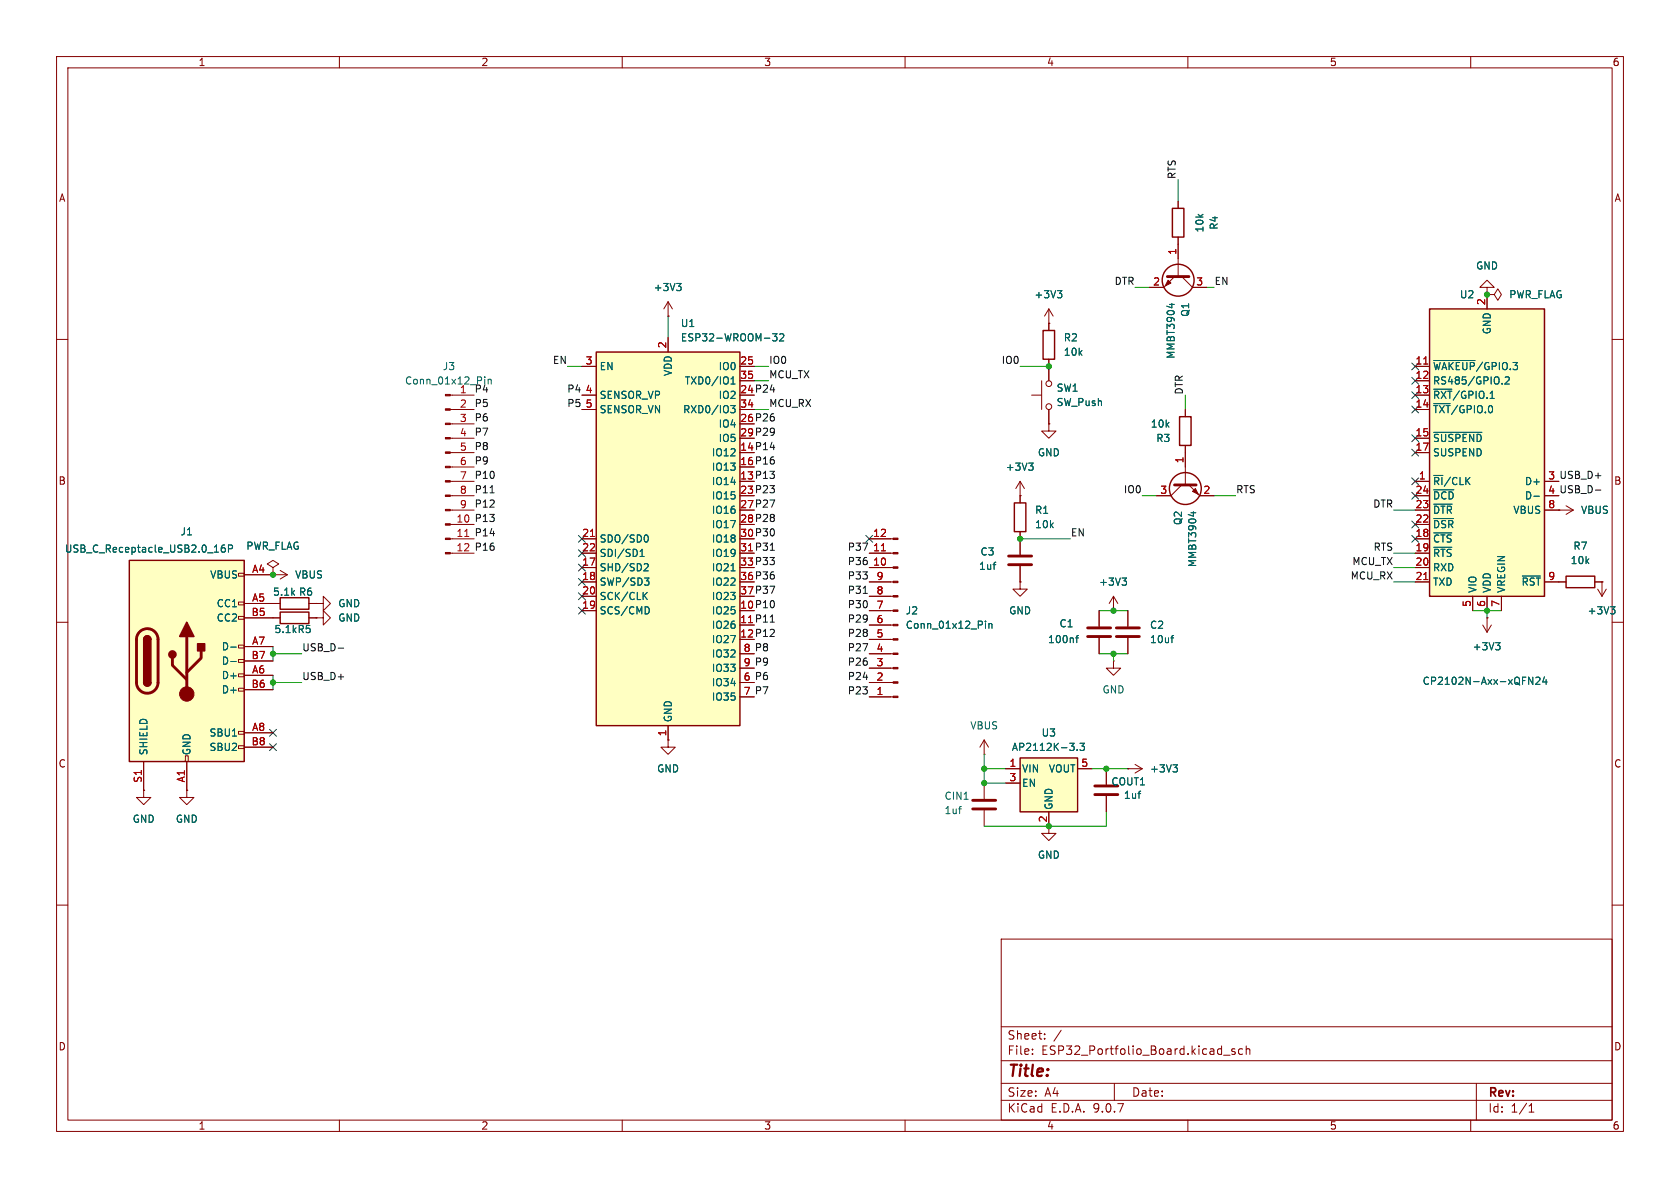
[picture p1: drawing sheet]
<svg xmlns="http://www.w3.org/2000/svg" width="297mm" height="210mm" viewBox="0 0 297 210" stroke-linecap="round" stroke-linejoin="round" font-family="sans-serif">
<g fill="none" stroke="#840000" stroke-width=".18">
<path d="M10 10h277v190h-277zM12 12h273v186h-273zM60 10v2M110 10v2M160 10v2M210 10v2M260 10v2M262.9 50.8h1.3l-1.3-1.3-1.3 1.3h1.3v1.3M262.9 52.1h.1M10 60h2M285 60h2M153.7 97.8h4.2"/>
<path d="M153.7 95.3h4.2M180.3 95.3v2.7M275.6 90.2h.1M275.6 90.2h2.5M276.9 89.4l1.2 .8M278.1 90.2l-1.2 .7M10 110h2M48.3 109.2h1.2M54.6 109.2h1.3M55.9 109.2h1.2v-1.2l1.3 1.2-1.3 1.3v-1.3M55.9 109.2h.1M153.7 118.1h4.2"/>
<path d="M153.7 115.6h4.2M153.7 113h4.2M153.7 110.5h4.2M153.7 108h4.2M153.7 105.4h4.2M153.7 102.9h4.2M153.7 100.3h4.2M180.3 100.1v2.8M196.8 108h.1M196.8 105.4l-.7 1.3M196.8 105.4l.8 1.3M196.8 105.4v2.6"/>
<path d="M199.4 108v2.7M199.4 112.8v2.8M275.6 102.9h1.3M281.9 102.9h1.3M282.4 104.1l.8 1.3M283.2 102.9h.1M283.2 102.9v2.5M284 104.1l-.8 1.3M285 110h2M153.7 123.2h4.2M153.7 120.7h4.2M199.4 135.9h.1"/>
<path d="M199.4 135.9h2.5M200.7 135.1l1.2 .8M201.9 135.9l-1.2 .8M185.4 146.1v1.2h1.3l-1.3 1.3-1.3-1.3h1.3M10 160h2M177 166h108v32h-108zM285 160h2M60 198v2M110 198v2M160 198v2M177 194.5h108M177 191.5h108"/>
<path d="M177 187.5h108M177 181.5h108M182.5 186.3v.1M182.5 185.5v.1M184.7 183.6v.1M184.7 182.8v.1M187.6 182.1l-1.3 2M197 191.5v3M210 198v2M216.3 186.5h1.2M218.3 185.5l-.3-.1-.3 .2 .1 .2 .5 .2v.3h-.6M219.7 185.5l-.5-.1-.2 .3v.4l.1 .2h.6"/>
<path d="M220.3 185.5l.2-.1 .4 .1 .1 .9M220.3 184.9v1.5M260 198v2M261 191.5v6.5M270.3 196.6h.9M270.3 195.5l.4-.4v1.5"/>
</g>
<path d="M49.5 108.2h5.1v2h-5.1zM276.9 101.9h5v2h-5z" fill="none" stroke="#840000" stroke-width=".25"/>
<g fill="none" stroke="#006464" stroke-width=".18">
<path d="M175.6 99.8h.4M175.9 99.4h.1M174.2 109.8v.1M174.2 110.2v.9M174.8 110.2v.9M174.8 110.3l.2-.1 .3 .1 .1 .8M198.4 102.2h.7l-.4 .5M198.9 102.7l.2 .2v.3l-.2 .2M207 112.8h.5M207.5 112.3l-.3 .1M284.7 107.3h.8l-.4 .4M285.3 107.7l.2 .3v.3l-.2 .2"/>
<path d="M207.4 135.2h.7l-.4 .5M207.9 135.7l.2 .2v.3l-.2 .3"/>
</g>
<path d="M178.3 98.3h4.1M178.3 99.8h4.1M197.4 111h4M197.4 112.5h4" fill="none" stroke="#840000" stroke-width=".51"/>
<g fill="#840000" stroke="#840000" stroke-width=".18">
<path d="M157.9 123.1h.8v.2h-.8z"/>
<path d="M157.9 120.5h.8v.3h-.8z"/>
<path d="M157.9 118h.8v.2h-.8z"/>
<path d="M157.9 115.4h.8v.3h-.8z"/>
<path d="M157.9 112.9h.8v.3h-.8z"/>
<path d="M157.9 110.4h.8v.2h-.8z"/>
<path d="M157.9 107.8h.8v.3h-.8z"/>
<path d="M157.9 105.3h.8v.2h-.8z"/>
<path d="M157.9 102.7h.8v.3h-.8z"/>
<path d="M157.9 100.2h.8v.3h-.8z"/>
<path d="M157.9 97.7h.8v.2h-.8z"/>
<path d="M157.9 95.1h.8v.3h-.8z"/>
</g>
<path d="M155.8 97.4h.7" fill="none" stroke="#a90000" stroke-width=".18"/>
<path d="M105.4 62.2h25.4v66.1h-25.4z" fill="#ffffc2"/>
<path d="M105.4 62.2h25.4v66.1h-25.4z" fill="none" stroke="#840000" stroke-width=".25"/>
<g fill="none" stroke="#840000" stroke-width=".18">
<path d="M118.1 59.7v2.5M102.9 64.8h2.5M102.9 69.9h2.5M102.9 72.4h2.5M130.8 64.8h2.5M130.8 72.4h2.5M130.8 67.3h2.5M102.9 95.3h2.5M102.9 97.8h2.5M102.9 100.3h2.5M102.9 102.9h2.5M102.9 105.4h2.5"/>
<path d="M102.9 108h2.5M130.8 115.6h2.5M130.8 118.1h2.5M194.3 108v2.7M194.3 112.8v2.8M196.8 116.8v1.3h1.3l-1.3 1.3-1.2-1.3h1.2M196.8 116.8h.1M118.1 128.3v2.5M130.8 120.7h2.5M130.8 123.2h2.5"/>
</g>
<g fill="none" stroke="#006464" stroke-width=".18">
<path d="M136.6 59h.8l-.5 .5 .4 .1v.5l-.2 .2-.5-.2M137.8 59.1l.5-.1 .3 .4-.8 .9h.8M129.2 71.7h.8l-.5 .5 .4 .1v.5l-.2 .2-.5-.1M129.2 67.9h.8M129.2 67l.4-.4v1.3M113.2 98.4h.7M113.2 97.5l.3-.4v1.3M114.1 99.6l.4 .1 .1 .3-.8 .9h.8M114.2 94.6a.68 .68 0 0 1 .4 .6 .68 .68 0 0 1-.4 .6M113.9 105.3l.5 .7M113.9 102.2h.8l-.4 .5 .4 .1v.4l-.2 .2h-.4M114.4 104.7l-.7 .7"/>
<path d="M114.5 107.3l.3 .5-.3 .7M129.2 100.9h.8M190.2 112.8h.5M190.7 112.3l-.3 .2v1.1"/>
</g>
<path d="M104.4 94.8h.7" fill="none" stroke="#a90000" stroke-width=".18"/>
<path d="M192.3 111h4M192.3 112.5h4" fill="none" stroke="#840000" stroke-width=".51"/>
<path d="M180.3 134h10.2v9.5h-10.2z" fill="#ffffc2"/>
<path d="M180.3 134h10.2v9.5h-10.2z" fill="none" stroke="#840000" stroke-width=".25"/>
<path d="M25.4 139.7v1.3h1.3l-1.3 1.2-1.3-1.2h1.3M25.4 139.7h.1M33 139.7v1.3h1.3l-1.3 1.2-1.3-1.2h1.3M33 139.7h.1M177.8 135.9h2.5M177.8 138.4h2.5M190.5 135.9h2.5M185.4 143.5v2.6" fill="none" stroke="#840000" stroke-width=".18"/>
<path d="M189.1 131.4h.8l-.4 .5M189.8 132v.5M190.4 132.5v.2M190.9 131.4h.8l-.4 .5 .3 .1v.5l-.1 .2-.6-.2" fill="none" stroke="#006464" stroke-width=".18"/>
<path d="M22.9 99.1h20.3v35.5h-20.3z" fill="#ffffc2"/>
<g fill="none" stroke="#840000" stroke-width=".18">
<path d="M208.3 35.6v1.2M207.6 48.9l-1.9 1.9h-2.5M208.3 41.9v7M208.9 48.9l1.9 1.9h2.6M262.9 52.1h1.3l.6-1 .6 1-.6 1-.6-1M262.9 52.1h.1M182.4 69.9h1.7M184.1 67.3v5.1M185.4 64.8v2.5M185.4 72.4v2.5M208.9 85.7l-1.9 1.9h-2.5M209.5 80v5.7"/>
<path d="M210.2 85.7l1.9 1.9h2.5M42.2 101.3h1v.6h-1zM42.2 106.4h1v.5h-1zM42.2 109h1v.5h-1zM42.2 114h1v.6h-1zM42.2 116.6h1v.5h-1zM42.2 119.1h1v.5h-1zM43.2 101.6h7.6M43.2 106.7h5.1M43.2 109.2h5.1M43.2 114.3h5.1M43.2 116.8h5.1"/>
<path d="M43.2 119.4h5.1M48.3 101.6h.1M48.3 100.3l1-.6-1-.6-1.1 .6 1.1 .6v1.3M49.5 100.8l1.3 .8M50.8 101.6l-1.3 .8M180.3 102.9v1.2h1.3l-1.3 1.3-1.2-1.3h1.2M180.3 102.9h.1M262.1 110.5l.8 1.3M262.9 109.2h.1M262.9 109.2v2.6M263.7 110.5l-.8 1.3M25.4 134.6v5.1"/>
<path d="M32.8 133.6h.5v1h-.5zM33 134.6v5.1M42.2 121.7h1v.5h-1zM42.2 129.3h1v.5h-1zM42.2 131.8h1v.5h-1zM43.2 121.9h5.1M43.2 129.5h5.1M43.2 132.1h5.1M174 133.4h.1M174 130.8l-.8 1.3M174 130.8l.8 1.3M174 130.8v2.6"/>
<circle cx="185.4" cy="71.9" r=".51"/>
<circle cx="185.4" cy="67.8" r=".51"/>
</g>
<g fill="none" stroke="#840000" stroke-width=".25">
<path d="M207.3 36.8h2v5.1h-2zM22.9 99.1h20.3v35.5h-20.3zM25.4 113a.64 .64 0 0 1 .6-.6 .64 .64 0 0 1 .7 .6M25.4 120.7a.64 .64 0 0 0 .6 .6 .64 .64 0 0 0 .7-.6"/>
<circle cx="208.3" cy="49.5" r="2.82"/>
<circle cx="209.5" cy="86.4" r="2.82"/>
</g>
<path d="M206.4 48.9h3.8M207.6 85.7h3.9M24.7 111.7a1.9 1.9 0 0 1 2.1-.4 1.9 1.9 0 0 1 1.1 1.7v7.7a1.91 1.91 0 0 1-1.9 1.8 1.91 1.91 0 0 1-1.9-1.8v-7.8l.2-.7zM30.5 116.3v1.3l2.5 2.5M33 112.5v10.2M35.6 115.1v1.2l-2.6 2.6" fill="none" stroke="#840000" stroke-width=".51"/>
<g fill="#840000" stroke="#840000" stroke-width=".25">
<path d="M25.4 113h1.3v7.7h-1.3z"/>
<path d="M25.6 112.6a.64 .64 0 0 1 .7-.2 .64 .64 0 0 1 .4 .6h-1.3z"/>
<path d="M25.4 120.7h1.3a.64 .64 0 0 1-.7 .6 .64 .64 0 0 1-.6-.6z"/>
<path d="M33 110l1.3 2.5h-2.6z"/>
<path d="M34.9 113.8h1.3v1.3h-1.3z"/>
<circle cx="30.5" cy="115.7" r=".63"/>
</g>
<g fill="#840000" stroke="#840000" stroke-width=".18">
<path d="M210.8 86.9l.5-.5 .5 1z"/>
<path d="M206.5 49.5l.5 .5-1 .5z"/>
<circle cx="33" cy="122.7" r="1.27"/>
</g>
<path d="M206.7 53.8h.9M207.2 53.6v.8M39.7 96.3l-.3 .1a.86 .86 0 0 0 0 1.2l.4-.1v-.4l-.2-.3h-.2l-.3 .3M40.4 97l.6-.1 .1-.1v-.3l-.7-.2v1.3M210.6 90.6h.8M211 90.5v.7M40.8 114.4h1M40.8 116.9h1M264.4 113.6h.8l-.4 .5M264.9 114.1l.3 .2v.3l-.3 .3" fill="none" stroke="#006464" stroke-width=".18"/>
<path d="M252.7 54.6h20.3v50.8h-20.3z" fill="#ffffc2"/>
<path d="M184.4 58.4h2v5.1h-2zM252.7 54.6h20.3v50.8h-20.3zM208.5 73.7h2.1v5h-2.1zM179.3 88.9h2.1v5.1h-2.1zM49.5 105.7h5.1v2h-5.1z" fill="none" stroke="#840000" stroke-width=".25"/>
<g fill="none" stroke="#840000" stroke-width=".18">
<path d="M208.3 35.6v1.2M118.1 55.9h.1M118.1 53.3l-.8 1.3M118.1 53.3l.8 1.3M118.1 53.3v2.6M118.1 59.7v2.5M185.4 57.2h.1M185.4 54.6v3.8M185.4 54.6l-.7 1.3M185.4 54.6l.8 1.3M203.2 50.8h2.5M208.3 41.9v3.8"/>
<path d="M210.8 50.8h2.6M262.9 52.1h.1M262.9 52.1v2.5M79.6 77.5h4.2M79.6 72.4h4.2M79.6 69.9h4.2M79.6 74.9h4.2M102.9 72.4h2.5M102.9 69.9h2.5M102.9 64.8h2.5M130.8 72.4h2.5M130.8 67.3h2.5"/>
<path d="M130.8 64.8h2.5M185.4 74.9v1.3h1.3l-1.3 1.3-1.3-1.3h1.3M185.4 74.9h.1M185.4 63.5v3.8M185.4 72.4v2.5M209.5 72.4v1.3M209.5 78.7v3.9M250.2 77.5h2.5M250.2 72.4h2.5M250.2 69.9h2.5M250.2 67.3h2.5M250.2 64.8h2.5"/>
<path d="M79.6 90.2h4.2M79.6 85.1h4.2M79.6 97.8h4.2M79.6 95.3h4.2M79.6 92.7h4.2M79.6 87.6h4.2M79.6 80h4.2M79.6 82.6h4.2M102.9 97.8h2.5M102.9 95.3h2.5M153.7 97.8h3.8M153.7 95.3h3.8"/>
<path d="M180.3 87.6h.1M180.3 85.1v3.8M180.3 94v4M180.3 85.1l-.7 1.3M180.3 85.1l.8 1.3M204.5 87.6h2.5M212.1 87.6h2.5M250.2 90.2h2.5M250.2 85.1h2.5M250.2 97.8h2.5M250.2 95.3h2.5M250.2 92.7h2.5"/>
<path d="M250.2 87.6h2.5M250.2 80h2.5M273 90.2h2.6M273 85.1h2.6M275.6 90.2h.1M43.2 106.7h6.3M43.2 109.2h6.3M43.2 101.6h5.1M43.2 114.3h5.1M43.2 116.8h5.1M43.2 119.4h5.1M48.3 101.6h.1"/>
<path d="M54.6 106.7h1.3M54.6 109.2h1.3M55.9 106.7h1.2v-1.3l1.3 1.3-1.3 1.3v-1.3M55.9 106.7h.1M55.9 109.2h.1M102.9 102.9h2.5M102.9 100.3h2.5M102.9 105.4h2.5M102.9 108h2.5M130.8 115.6h2.5M130.8 118.1h2.5M153.7 102.9h3.8"/>
<path d="M153.7 100.3h3.8M153.7 105.4h3.8M153.7 108h3.8M153.7 115.6h3.8M153.7 118.1h3.8M153.7 113h3.8M153.7 110.5h3.8M180.3 102.9h.1M180.3 100.1v2.8M194.3 108v2.7M194.3 112.8v2.8M196.8 108h.1"/>
<path d="M199.4 108v2.7M199.4 112.8v2.8M250.2 102.9h2.5M250.2 100.3h2.5M260.3 105.4v2.6M262.9 109.2h.1M262.9 105.4v2.6M265.4 105.4v2.6M273 102.9h3.9M281.9 102.9h1.3M283.2 102.9h.1M25.4 139.7h.1"/>
<path d="M25.4 134.6v5.1M33 139.7h.1M33 134.6v5.1M43.2 121.9h5.1M43.2 129.5h5.1M43.2 132.1h5.1M118.1 130.8v1.3h1.3l-1.3 1.3-1.3-1.3h1.3M118.1 130.8h.1M118.1 128.3v2.5M130.8 120.7h2.5M130.8 123.2h2.5M153.7 120.7h3.8"/>
<path d="M153.7 123.2h3.8M174 138.4v2.8M177.8 135.9h2.5M177.8 138.4h2.5M190.5 135.9h2.5M195.6 135.9v2.8M199.4 135.9h.1M174 143.3v2.8M185.4 143.5v2.6M195.6 140.7v2.8"/>
</g>
<g fill="none" stroke="#006464" stroke-width=".18">
<path d="M119.6 50.1h.8l-.4 .5M120.2 50.6l.2 .2v.3l-.2 .3M136.6 59h.8l-.5 .5 .4 .1v.5l-.2 .2-.5-.2M137.8 59.1l.5-.1 .3 .4-.8 .9h.8M186.9 51.4h.8l-.4 .5M187.5 51.9l.2 .2v.3l-.2 .2M206.7 53.8h.9M207.2 53.6v.8M85.7 66.6v.1M85.7 67v.9M86.3 67v.9M86.3 67.2l.2-.2 .3 .1v.8"/>
<path d="M129.2 71.7h.8l-.5 .5 .4 .1v.5l-.2 .2-.5-.1M129.2 67.9h.8M129.2 67l.4-.4v1.3M253.5 76.4h8.5M253.5 71.3h2.9M253.5 68.8h3.2M253.5 63.7h7.3M265.6 67.8v.1M266.1 66.7l.5-.1 .2 .4-.8 .9h.8M39.7 96.3l-.3 .1a.86 .86 0 0 0 0 1.2l.4-.1v-.4l-.2-.3h-.2l-.3 .3M40.4 97l.6-.1 .1-.1v-.3l-.7-.2v1.3M113.2 98.4h.7"/>
<path d="M113.2 97.5l.3-.4v1.3M114.1 99.6l.4 .1 .1 .3-.8 .9h.8M114.2 94.6a.68 .68 0 0 1 .4 .6 .68 .68 0 0 1-.4 .6M175.6 99.8h.4M175.9 99.4h.1M181.9 81.9h.7l-.4 .4M182.4 82.3l.2 .3v.3l-.2 .2M210.6 90.6h.8M211 90.5v.7M253.5 96.7h3.2M253.5 94.2h3.2M253.5 91.7h3.5"/>
<path d="M253.5 89.1h3.2M253.5 86.6h3.5M271.2 87.7h.9M40.8 114.4h1M40.8 116.9h1M113.9 105.3l.5 .7M113.9 102.2h.8l-.4 .5 .4 .1v.4l-.2 .2h-.4M114.4 104.7l-.7 .7M114.5 107.3l.3 .5-.3 .7M129.2 100.9h.8M174.2 109.8v.1M174.2 110.2v.9"/>
<path d="M174.8 110.2v.9M174.8 110.3l.2-.1 .3 .1 .1 .8M190.2 112.8h.5M190.7 112.3l-.3 .2v1.1M198.4 102.2h.7l-.4 .5M198.9 102.7l.2 .2v.3l-.2 .2M207 112.8h.5M207.5 112.3l-.3 .1M264.4 113.6h.8l-.4 .5M264.9 114.1l.3 .2v.3l-.3 .3M269.1 101.8h3.2M270.3 119.7l.7 1.3v-1.3"/>
<path d="M271.5 119.8l.5-.1 .2 .4-.7 .9h.7M273 119.6l-.3 1h.8M284.7 107.3h.8l-.4 .4M285.3 107.7l.2 .3v.3l-.2 .2M189.1 131.4h.8l-.4 .5M189.8 132v.5M190.4 132.5v.2M190.9 131.4h.8l-.4 .5 .3 .1v.5l-.1 .2-.6-.2M201.5 139.9h.2M207.4 135.2h.7l-.4 .5M207.9 135.7l.2 .2v.3l-.2 .3M273.3 120.1v.9"/>
<path d="M169.5 143h.5M169.8 142.6h.2M201.2 140.3h.5"/>
</g>
<path d="M251.7 64.4h.7M82.2 94.8h.7M104.4 94.8h.7M155.8 97.4h.7M251.7 102.5h.7" fill="none" stroke="#a90000" stroke-width=".18"/>
<g fill="#840000" stroke="#840000" stroke-width=".18">
<path d="M78.7 69.7h.9v.3h-.9z"/>
<path d="M78.7 72.3h.9v.2h-.9z"/>
<path d="M78.7 74.8h.9v.3h-.9z"/>
<path d="M78.7 77.3h.9v.3h-.9z"/>
<path d="M78.7 79.9h.9v.2h-.9z"/>
<path d="M78.7 82.4h.9v.3h-.9z"/>
<path d="M78.7 85h.9v.2h-.9z"/>
<path d="M78.7 87.5h.9v.3h-.9z"/>
<path d="M78.7 90h.9v.3h-.9z"/>
<path d="M78.7 92.6h.9v.2h-.9z"/>
<path d="M78.7 95.1h.9v.3h-.9z"/>
<path d="M78.7 97.7h.9v.2h-.9z"/>
</g>
<path d="M193.5 138.9h4.1M172 141.5h4M172 143h4M193.5 140.5h4.1" fill="none" stroke="#840000" stroke-width=".51"/>
<path d="M86.6 87.1h.8M136.2 97.3h.7M282 86.6h1M59.8 114.6h1M136.2 110h.7M152.6 104.9h.7" fill="none" stroke="#0f0f0f" stroke-width=".18"/>
<g fill="none" stroke="#009600" stroke-width=".18">
<path d="M208.3 31.8v3.8M118.1 55.9v3.8M200.7 50.8h2.5M213.4 50.8h1.2M100.3 64.8h2.6M133.3 67.3h2.6M133.3 64.8h2.6M133.3 72.4h2.6M180.3 64.8h5.1M209.5 69.9v2.5M180.3 95.3h8.9M201.9 87.6h2.6"/>
<path d="M214.6 87.6h3.8M246.4 97.8h3.8M246.4 90.2h3.8M48.3 114.3v2.5M48.3 119.4v2.5M48.3 115.6h5M194.3 108h5.1M194.3 115.6h5.1M196.8 115.6v1.2M246.4 102.9h3.8M246.4 100.3h3.8M260.3 108h5.1"/>
<path d="M262.9 108v1.2M48.3 120.7h5M174 133.4v5h3.8M174 135.9h3.8M193 135.9h6.4M195.6 143.5v2.6h-21.6"/>
</g>
<g fill="none" stroke="#000084" stroke-width=".18">
<path d="M249.6 76.9l1.2 1.2M249.6 71.8l1.2 1.2M249.6 66.7l1.2 1.2M249.6 79.4l1.2 1.2M249.6 69.2l1.2 1.3M249.6 64.2l1.2 1.2M250.8 76.9l-1.2 1.2M250.8 71.8l-1.2 1.2M250.8 66.7l-1.2 1.2M250.8 79.4l-1.2 1.2M250.8 69.2l-1.2 1.3M250.8 64.2l-1.2 1.2"/>
<path d="M102.3 94.6l1.2 1.3M102.3 97.2l1.2 1.2M102.3 99.7l1.2 1.2M103.5 94.6l-1.2 1.3M103.5 97.2l-1.2 1.2M103.5 99.7l-1.2 1.2M153.1 94.6l1.2 1.3M154.3 94.6l-1.2 1.3M249.6 94.6l1.2 1.3M249.6 92.1l1.2 1.2M249.6 84.5l1.2 1.2M249.6 87l1.2 1.2"/>
<path d="M250.8 94.6l-1.2 1.3M250.8 92.1l-1.2 1.2M250.8 84.5l-1.2 1.2M250.8 87l-1.2 1.2M102.3 107.3l1.2 1.3M102.3 102.3l1.2 1.2M102.3 104.8l1.2 1.2M103.5 107.3l-1.2 1.3M103.5 102.3l-1.2 1.2M103.5 104.8l-1.2 1.2M47.7 128.9l1.2 1.2M47.7 131.5l1.2 1.2"/>
<path d="M48.9 128.9l-1.2 1.2M48.9 131.5l-1.2 1.2"/>
</g>
<g fill="#009600" stroke="#009600" stroke-width=".18">
<circle cx="262.9" cy="108" r=".46"/>
<circle cx="262.9" cy="52.1" r=".46"/>
<circle cx="48.3" cy="115.6" r=".46"/>
<circle cx="48.3" cy="120.7" r=".46"/>
<circle cx="48.3" cy="101.6" r=".46"/>
<circle cx="174" cy="138.4" r=".46"/>
<circle cx="174" cy="135.9" r=".46"/>
<circle cx="185.4" cy="146.1" r=".46"/>
<circle cx="180.3" cy="95.3" r=".46"/>
<circle cx="195.6" cy="135.9" r=".46"/>
<circle cx="196.8" cy="115.6" r=".46"/>
<circle cx="196.8" cy="108" r=".46"/>
<circle cx="185.4" cy="64.8" r=".46"/>
</g>
<text font-size="2.8" fill="#840000" x="178" y="190.9">Title:</text>
<g font-size="2.1" fill="#840000">
<text x="178" y="184">Sheet:</text>
<text x="178" y="186.7">File:</text>
<text x="184.1" y="186.7">ESP32_Portfolio_Board.kicad_sch</text>
<text x="178" y="196.9">KiCad</text>
<text x="178" y="194.1">Size:</text>
<text x="184.7" y="194.1">A4</text>
<text x="185.7" y="196.9">E.D.A.</text>
<text x="193.3" y="196.9">9.0.7</text>
<text x="200" y="194.1">Date:</text>
<text x="263" y="194.3">Rev:</text>
<text x="263" y="196.9">Id:</text>
<text x="267.1" y="196.9">1/1</text>
</g>
<g font-size="1.8" fill="#840000">
<text x="35" y="11.9">1</text>
<text x="85" y="11.9">2</text>
<text x="135" y="11.9">3</text>
<text x="185" y="11.9">4</text>
<text x="235" y="11.9">5</text>
<text x="285" y="11.9">6</text>
<text x="10.3" y="35.9">A</text>
<text x="285.3" y="35.9">A</text>
<text x="130.8" y="69.6">24 P24</text>
<text x="130.8" y="74.7">26 P26</text>
<text x="130.8" y="77.2">29 P29</text>
<text x="130.8" y="79.8">14 P14</text>
<text x="130.8" y="82.3">16 P16</text>
<text x="10.3" y="85.9">B</text>
<text x="130.8" y="84.8">13 P13</text>
<text x="130.8" y="87.4">23 P23</text>
<text x="130.8" y="89.9">27 P27</text>
<text x="273.6" y="87.4">4 USB_D-</text>
<text x="285.3" y="85.9">B</text>
<text x="130.8" y="92.5">28 P28</text>
<text x="130.8" y="95">30 P30</text>
<text x="130.8" y="100.1">33 P33</text>
<text x="130.8" y="102.6">36 P36</text>
<text x="130.8" y="105.2">37 P37</text>
<text x="130.8" y="107.7">10 P10</text>
<text x="130.8" y="112.8">12 P12</text>
<text x="10.3" y="135.9">C</text>
<text x="285.3" y="135.9">C</text>
<text x="10.3" y="185.9">D</text>
<text x="285.3" y="185.9">D</text>
<text x="35" y="199.9">1</text>
<text x="85" y="199.9">2</text>
<text x="135" y="199.9">3</text>
<text x="185" y="199.9">4</text>
<text x="235" y="199.9">5</text>
<text x="285" y="199.9">6</text>
</g>
<g font-size="1.8" fill="#0f0f0f">
<text x="207.9" y="31.8" transform="rotate(-90 207.9 31.8)">RTS</text>
<text x="196.9" y="50.5">DTR</text>
<text x="214.6" y="50.5">EN</text>
<text x="97.6" y="64.4">EN</text>
<text x="135.9" y="64.4">IO0</text>
<text x="177" y="64.4">IO0</text>
<text x="83.8" y="69.5">P4</text>
<text x="100.2" y="69.5">P4</text>
<text x="135.9" y="67">MCU_TX</text>
<text x="209.2" y="69.9" transform="rotate(-90 209.2 69.9)">DTR</text>
<text x="83.8" y="74.6">P6</text>
<text x="83.8" y="77.1">P7</text>
<text x="83.8" y="72">P5</text>
<text x="100.2" y="72">P5</text>
<text x="135.9" y="72">MCU_RX</text>
<text x="83.8" y="82.2">P9</text>
<text x="83.8" y="79.7">P8</text>
<text x="83.8" y="87.3">P11</text>
<text x="83.8" y="89.8">P12</text>
<text x="83.8" y="84.7">P10</text>
<text x="198.6" y="87.3">IO0</text>
<text x="218.4" y="87.3">RTS</text>
<text x="242.7" y="89.8">DTR</text>
<text x="273.6" y="84.8">3 USB_D+</text>
<text x="83.8" y="94.9">P14</text>
<text x="83.8" y="92.4">P13</text>
<text x="189.2" y="94.9">EN</text>
<text x="83.8" y="97.4">P16</text>
<text x="149.8" y="100">P36</text>
<text x="149.8" y="97.4">P37</text>
<text x="239" y="100">MCU_TX</text>
<text x="242.7" y="97.4">RTS</text>
<text x="149.8" y="107.6">P30</text>
<text x="149.8" y="105.1">P31</text>
<text x="149.8" y="102.5">P33</text>
<text x="238.7" y="102.5">MCU_RX</text>
<text x="149.8" y="110.1">P29</text>
<text x="149.8" y="112.7">P28</text>
<text x="53.3" y="115.2">USB_D-</text>
<text x="131.4" y="115.3">8 P8</text>
<text x="131.4" y="117.9">9 P9</text>
<text x="149.8" y="115.2">P27</text>
<text x="149.8" y="117.8">P26</text>
<text x="53.3" y="120.3">USB_D+</text>
<text x="131.4" y="120.4">6 P6</text>
<text x="131.4" y="122.9">7 P7</text>
<text x="149.8" y="120.3">P24</text>
<text x="149.8" y="122.8">P23</text>
</g>
<g font-size="1.8" fill="#006464">
<text x="213" y="41.2" transform="rotate(-90 213 41.2)">10k</text>
<text x="215.5" y="40.7" transform="rotate(-90 215.5 40.7)">R4</text>
<text x="260.9" y="47.9">GND</text>
<text x="115.5" y="51.7">+3V3</text>
<text x="182.8" y="52.9">+3V3</text>
<text x="258" y="52.9">U2</text>
<text x="266.7" y="52.9">PWR_FLAG</text>
<text x="120.3" y="58">U1</text>
<text x="210.4" y="56.1" transform="rotate(-90 210.4 56.1)">Q1</text>
<text x="263.8" y="59.2" transform="rotate(-90 263.8 59.2)">GND</text>
<text x="78.2" y="65.6">J3</text>
<text x="105.9" y="65.6">EN</text>
<text x="120.3" y="60.6">ESP32-WROOM-32</text>
<text x="127" y="65.6">IO0</text>
<text x="188" y="60.6">R2</text>
<text x="188" y="63.1">10k</text>
<text x="207.9" y="63.5" transform="rotate(-90 207.9 63.5)">MMBT3904</text>
<text x="253.2" y="65.6">~{WAKEUP}/GPIO.3</text>
<text x="71.5" y="68.2">Conn_01x12_Pin</text>
<text x="81.2" y="69.6">1</text>
<text x="105.9" y="70.7">SENSOR_VP</text>
<text x="119" y="66.6" transform="rotate(-90 119 66.6)">VDD</text>
<text x="121" y="68.2">TXD0/IO1</text>
<text x="127" y="70.7">IO2</text>
<text x="186.7" y="69.4">SW1</text>
<text x="186.7" y="72">SW_Push</text>
<text x="253.2" y="70.7">~{RXT}/GPIO.1</text>
<text x="253.2" y="68.2">RS485/GPIO.2</text>
<text x="105.9" y="73.3">SENSOR_VN</text>
<text x="120.7" y="73.3">RXD0/IO3</text>
<text x="127" y="75.8">IO4</text>
<text x="203.3" y="75.8">10k</text>
<text x="253.2" y="73.3">~{TXT}/GPIO.0</text>
<text x="125.7" y="80.9">IO12</text>
<text x="125.7" y="83.4">IO13</text>
<text x="127" y="78.3">IO5</text>
<text x="177.7" y="83.4">+3V3</text>
<text x="183.4" y="80.9">GND</text>
<text x="204.3" y="78.3">R3</text>
<text x="253.2" y="80.9">SUSPEND</text>
<text x="253.2" y="78.3">~{SUSPEND}</text>
<text x="125.7" y="86">IO14</text>
<text x="125.7" y="88.5">IO15</text>
<text x="253.2" y="88.5">~{DCD}</text>
<text x="253.2" y="86">~{RI}/CLK</text>
<text x="269.5" y="88.5">D-</text>
<text x="269.5" y="86">D+</text>
<text x="31.8" y="94.8">J1</text>
<text x="125.7" y="91">IO16</text>
<text x="125.7" y="93.6">IO17</text>
<text x="182.9" y="91">R1</text>
<text x="182.9" y="93.6">10k</text>
<text x="209.1" y="92.9" transform="rotate(-90 209.1 92.9)">Q2</text>
<text x="253.2" y="93.6">~{DSR}</text>
<text x="253.2" y="91">~{DTR}</text>
<text x="267.4" y="91">VBUS</text>
<text x="279.4" y="91">VBUS</text>
<text x="11.4" y="97.9">USB_C_Receptacle_USB2.0_16P</text>
<text x="43.4" y="97.4">PWR_FLAG</text>
<text x="105.9" y="96.1">SDO/SD0</text>
<text x="105.9" y="98.7">SDI/SD1</text>
<text x="105.9" y="101.2">SHD/SD2</text>
<text x="125.7" y="96.1">IO18</text>
<text x="125.7" y="98.7">IO19</text>
<text x="125.7" y="101.2">IO21</text>
<text x="173" y="100.9">1uf</text>
<text x="173.2" y="98.4">C3</text>
<text x="211.7" y="100.4" transform="rotate(-90 211.7 100.4)">MMBT3904</text>
<text x="253.2" y="101.2">RXD</text>
<text x="253.2" y="98.7">~{RTS}</text>
<text x="253.2" y="96.1">~{CTS}</text>
<text x="277.6" y="99.9">10k</text>
<text x="278.1" y="97.4">R7</text>
<text x="37.1" y="102.5">VBUS</text>
<text x="38.2" y="107.5">CC1</text>
<text x="48.2" y="105.5">5.1k</text>
<text x="52.1" y="102.5">VBUS</text>
<text x="52.8" y="105.5">R6</text>
<text x="59.7" y="107.5">GND</text>
<text x="105.9" y="103.7">SWP/SD3</text>
<text x="105.9" y="106.3">SCK/CLK</text>
<text x="125.7" y="103.7">IO22</text>
<text x="125.7" y="106.3">IO23</text>
<text x="194.2" y="103.7">+3V3</text>
<text x="253.2" y="103.7">TXD</text>
<text x="261.2" y="104.9" transform="rotate(-90 261.2 104.9)">VIO</text>
<text x="263.8" y="104.9" transform="rotate(-90 263.8 104.9)">VDD</text>
<text x="266.3" y="104.9" transform="rotate(-90 266.3 104.9)">VREGIN</text>
<text x="268.9" y="103.7">~{RST}</text>
<text x="38.2" y="110.1">CC2</text>
<text x="48.4" y="112.1">5.1k R5</text>
<text x="59.7" y="110.1">GND</text>
<text x="105.9" y="108.8">SCS/CMD</text>
<text x="125.7" y="108.8">IO25</text>
<text x="125.7" y="111.4">IO26</text>
<text x="125.7" y="113.9">IO27</text>
<text x="160" y="108.8">J2</text>
<text x="160" y="111.4">Conn_01x12_Pin</text>
<text x="178.3" y="108.8">GND</text>
<text x="185.2" y="113.9">100nf</text>
<text x="187.2" y="111.1">C1</text>
<text x="203.2" y="111.4">C2</text>
<text x="203.2" y="113.9">10uf</text>
<text x="280.6" y="108.8">+3V3</text>
<text x="39.1" y="115.2">D-</text>
<text x="39.1" y="117.7">D-</text>
<text x="125.7" y="116.4">IO32</text>
<text x="125.7" y="119">IO33</text>
<text x="260.2" y="115.2">+3V3</text>
<text x="39.1" y="120.2">D+</text>
<text x="39.1" y="122.8">D+</text>
<text x="125.7" y="121.5">IO34</text>
<text x="125.7" y="124.1">IO35</text>
<text x="194.8" y="122.8">GND</text>
<text x="251.4" y="121.3">CP2102N-Axx-xQFN24</text>
<text x="36.9" y="130.4">SBU1</text>
<text x="119" y="127.8" transform="rotate(-90 119 127.8)">GND</text>
<text x="171.4" y="129.1">VBUS</text>
<text x="184" y="130.4">U3</text>
<text x="26.3" y="133.6" transform="rotate(-90 26.3 133.6)">SHIELD</text>
<text x="33.9" y="133.6" transform="rotate(-90 33.9 133.6)">GND</text>
<text x="36.9" y="132.9">SBU2</text>
<text x="116.1" y="136.8">GND</text>
<text x="178.8" y="132.9">AP2112K-3.3</text>
<text x="180.6" y="136.8">VIN</text>
<text x="185.3" y="136.8">VOUT</text>
<text x="203.2" y="136.8">+3V3</text>
<text x="166.9" y="141.6">CIN1</text>
<text x="180.6" y="139.3">EN</text>
<text x="186.3" y="143.3" transform="rotate(-90 186.3 143.3)">GND</text>
<text x="196.4" y="139">COUT1</text>
<text x="198.6" y="141.4">1uf</text>
<text x="23.4" y="145.6">GND</text>
<text x="31" y="145.6">GND</text>
<text x="166.9" y="144.1">1uf</text>
<text x="183.4" y="152">GND</text>
</g>
<g font-size="1.8" fill="#a90000">
<text x="208" y="45.2" transform="rotate(-90 208 45.2)">1</text>
<text x="203.8" y="50.5">2</text>
<text x="211.4" y="50.5">3</text>
<text x="262.6" y="54" transform="rotate(-90 262.6 54)">2</text>
<text x="103.4" y="64.5">3</text>
<text x="117.9" y="61.7" transform="rotate(-90 117.9 61.7)">2</text>
<text x="130.8" y="64.5">25</text>
<text x="250.1" y="64.5">11</text>
<text x="103.4" y="69.6">4</text>
<text x="130.8" y="67.1">35</text>
<text x="130.8" y="69.6">24</text>
<text x="250.1" y="69.6">13</text>
<text x="250.1" y="67.1">12</text>
<text x="81.2" y="72.1">2</text>
<text x="81.2" y="74.7">3</text>
<text x="81.2" y="77.2">4</text>
<text x="103.4" y="72.1">5</text>
<text x="130.8" y="72.1">34</text>
<text x="130.8" y="74.7">26</text>
<text x="130.8" y="77.2">29</text>
<text x="250.1" y="77.2">15</text>
<text x="250.1" y="72.1">14</text>
<text x="81.2" y="79.8">5</text>
<text x="81.2" y="82.3">6</text>
<text x="130.8" y="79.8">14</text>
<text x="130.8" y="82.3">16</text>
<text x="209.3" y="82" transform="rotate(-90 209.3 82)">1</text>
<text x="250.1" y="79.8">17</text>
<text x="81.2" y="84.8">7</text>
<text x="81.2" y="87.4">8</text>
<text x="81.2" y="89.9">9</text>
<text x="130.8" y="84.8">13</text>
<text x="130.8" y="87.4">23</text>
<text x="130.8" y="89.9">27</text>
<text x="205" y="87.4">3</text>
<text x="212.7" y="87.4">2</text>
<text x="250.1" y="89.9">23</text>
<text x="250.1" y="87.4">24</text>
<text x="250.8" y="84.8">1</text>
<text x="273.6" y="89.9">8</text>
<text x="273.6" y="87.4">4</text>
<text x="273.6" y="84.8">3</text>
<text x="80.6" y="92.5">10</text>
<text x="80.6" y="95">11</text>
<text x="102.8" y="95">21</text>
<text x="130.8" y="92.5">28</text>
<text x="130.8" y="95">30</text>
<text x="154.3" y="95">12</text>
<text x="250.1" y="95">18</text>
<text x="250.1" y="92.5">22</text>
<text x="44.5" y="101.3">A4</text>
<text x="80.6" y="97.5">12</text>
<text x="102.8" y="97.5">22</text>
<text x="102.8" y="100.1">17</text>
<text x="130.8" y="97.5">31 P31</text>
<text x="130.8" y="97.5">31</text>
<text x="130.8" y="100.1">33</text>
<text x="154.3" y="100.1">10</text>
<text x="154.3" y="97.5">11</text>
<text x="250.1" y="100.1">20</text>
<text x="250.1" y="97.5">19</text>
<text x="44.5" y="106.4">A5</text>
<text x="102.8" y="102.6">18</text>
<text x="102.8" y="105.2">20</text>
<text x="102.8" y="107.7">19</text>
<text x="130.8" y="102.6">36</text>
<text x="130.8" y="105.2">37</text>
<text x="130.8" y="107.7">10</text>
<text x="154.9" y="107.7">7</text>
<text x="154.9" y="105.2">8</text>
<text x="154.9" y="102.6">9</text>
<text x="250.1" y="102.6">21</text>
<text x="260.1" y="107.4" transform="rotate(-90 260.1 107.4)">5</text>
<text x="262.6" y="107.4" transform="rotate(-90 262.6 107.4)">6</text>
<text x="265.2" y="107.4" transform="rotate(-90 265.2 107.4)">7</text>
<text x="273.6" y="102.6">9</text>
<text x="44.4" y="109">B5</text>
<text x="130.8" y="110.2">11 P11</text>
<text x="130.8" y="110.2">11</text>
<text x="130.8" y="112.8">12</text>
<text x="154.9" y="112.8">5</text>
<text x="154.9" y="110.2">6</text>
<text x="44.4" y="116.6">B7</text>
<text x="44.5" y="114">A7</text>
<text x="44.5" y="119.1">A6</text>
<text x="131.4" y="115.3">8</text>
<text x="131.4" y="117.9">9</text>
<text x="154.9" y="117.9">3</text>
<text x="154.9" y="115.3">4</text>
<text x="44.4" y="121.7">B6</text>
<text x="131.4" y="120.4">6</text>
<text x="131.4" y="122.9">7</text>
<text x="154.9" y="122.9">1</text>
<text x="154.9" y="120.4">2</text>
<text x="44.4" y="131.8">B8</text>
<text x="44.5" y="129.3">A8</text>
<text x="117.9" y="130.2" transform="rotate(-90 117.9 130.2)">1</text>
<text x="178.4" y="135.6">1</text>
<text x="191.1" y="135.6">5</text>
<text x="25.1" y="138.5" transform="rotate(-90 25.1 138.5)">S1</text>
<text x="32.8" y="138.4" transform="rotate(-90 32.8 138.4)">A1</text>
<text x="178.4" y="138.2">3</text>
<text x="185.2" y="145.5" transform="rotate(-90 185.2 145.5)">2</text>
</g>
</svg>
